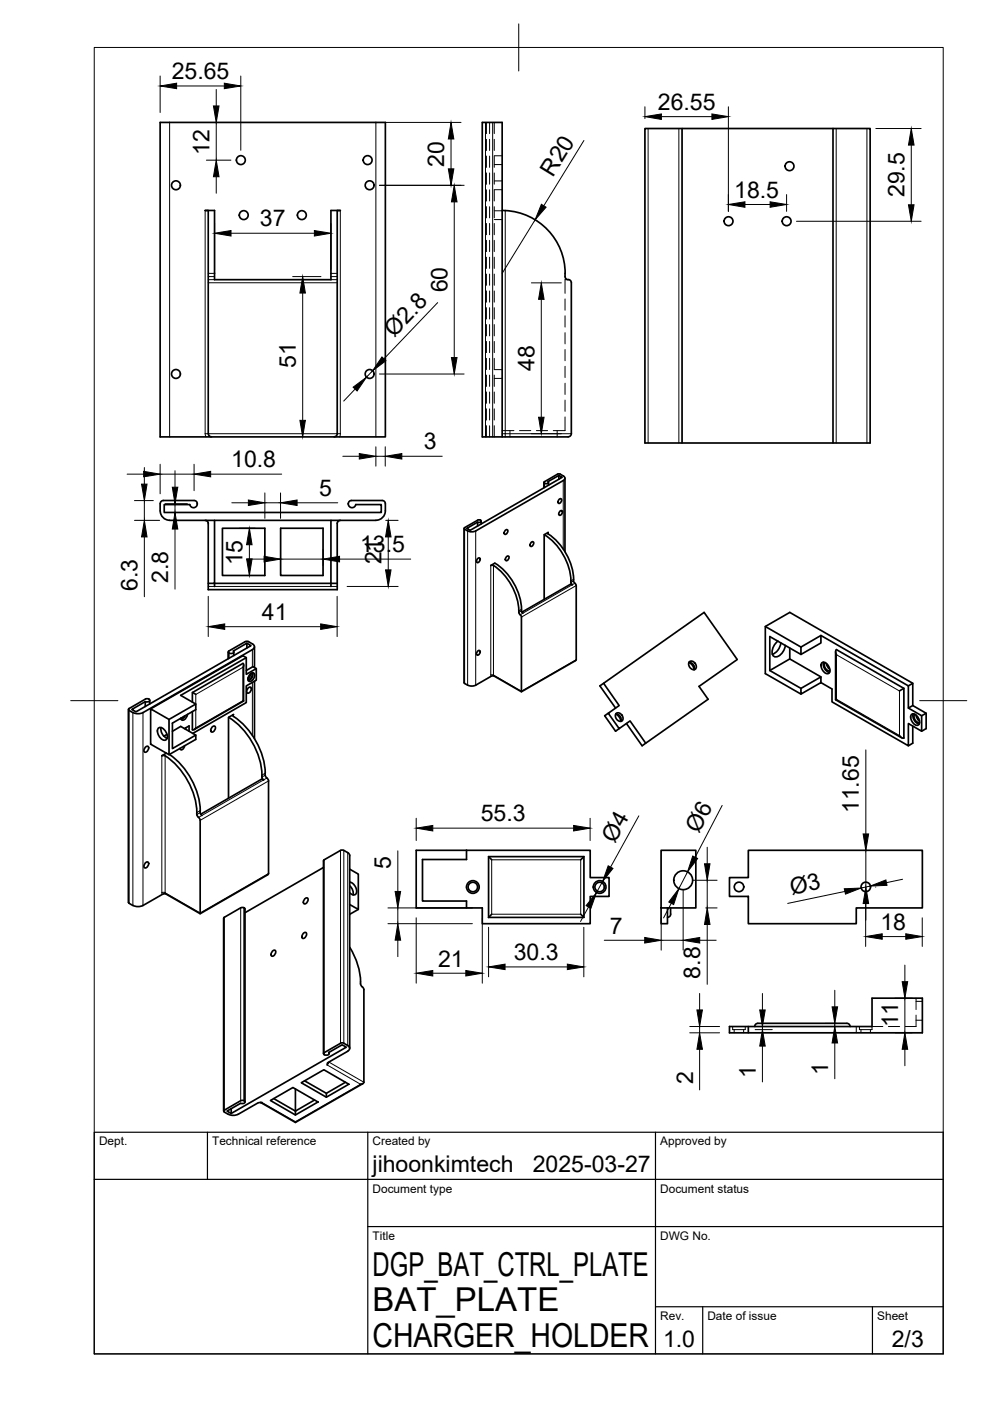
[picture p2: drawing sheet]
<svg xmlns="http://www.w3.org/2000/svg" width="210mm" height="297mm" viewBox="0 0 210 297" stroke-linecap="round" stroke-linejoin="round" font-family="sans-serif">
<!-- layer: Visible -->
<g fill="none" stroke="#000" stroke-width=".36">
<path d="M34 26h47.7v66.6h-47.7zM136.7 27.2h47.8v66.7h-47.8zM144.6 27.2v66.7M176.6 27.2v66.7M106.5 44.6a13.3 13.3 0 0 1 13.3 13.4M119.8 58v.6a.67 .67 0 0 0 .7 .7M120.5 59.3a.67 .67 0 0 1 .6 .6v32.1a.67 .67 0 0 1-.6 .6M44.8 92.6a.71 .71 0 0 1-.6-.6v-47.1a.32 .32 0 0 0-.2-.3 .32 .32 0 0 0-.4 0h-.1h2v14.7h24.7v-14.7h2h-.2a.32 .32 0 0 0-.3 0 .32 .32 0 0 0-.2 .3v47.1a.67 .67 0 0 1-.7 .6M106.5 92.6v-66.6h-4.2v66.6h18.2M36 110.3h43.7M36 110.3a2.04 2.04 0 0 1-2-2v-1.5a.67 .67 0 0 1 .6-.7h6.6a.79 .79 0 0 1 .6 .9 .79 .79 0 0 1-.8 .7 .79 .79 0 0 1-.8-.7h-5.4v1.7h46v-1.7h-5.4a.78 .78 0 0 1-1.3 .4 .78 .78 0 0 1 .4-1.3h6.5a.67 .67 0 0 1 .7 .7 2.91 2.91 0 0 1-1 3.2l-1 .3M43.5 110.3l.4 .2 .3 .4v14.1h27.3v-14.1l.2-.4 .5-.2"/>
<path d="M45.5 110.3v13.4h-1.3M47.2 112h9v10h-9zM59.5 112h9v10h-9zM70.2 110.3v14M98.4 112v32.7l.1 .2M98.5 112.2l.6 .4M98.5 111.9v.3M101.2 118.5l.2-.2 .4 .1a.61 .61 0 0 1-.1 .6 .61 .61 0 0 1-.6 .2zM101.3 110.3l-2.8 1.6M101.3 110.3h.5M101.9 110.3h.1M101.9 110.3l.1 .1-.1 .3h-.6"/>
<path d="M102 110.5v.6M104.9 119.4l-.8 .5 .2-.1a11.8 11.8 0 0 1 5.7 9.7v.3M104.9 119.4a12.7 12.7 0 0 1 5.7 10.3l.3 .3M107.1 112.5l.2-.2 .3 .1a.61 .61 0 0 1 0 .6 .61 .61 0 0 1-.7 .2zM107.3 118.1l.2-.2 .4 .1a.61 .61 0 0 1-.1 .6 .61 .61 0 0 1-.6 .2zM112.6 115.1l.2-.2h.3a.61 .61 0 0 1-.1 .7 .61 .61 0 0 1-.6 .2zM115.3 102.3v1.1M115.4 113.4a12.5 12.5 0 0 1 5.7 9.8M115.4 102.5h.1M115.5 102.4l-.1-.3 2.8-1.6h.4a1.64 1.64 0 0 1 1.2 .9l-.4 .5-18.5 10.7-1.1 .2-.6-.2M115.5 102.5h.6l.2-.1-.1-.3 2.3-1.3 .7 .4-19.5 11.2-.7-.4 2.3-1.3v.8M116.3 102.3v.6"/>
<path d="M118.5 105.9l.2-.1h.3a.61 .61 0 0 1 0 .6 .61 .61 0 0 1-.7 .3zM118.5 100.8v.8M118.7 108.5l.2-.2h.3a.61 .61 0 0 1-.1 .7 .61 .61 0 0 1-.6 .2zM119.8 101.4v15.6M48.4 138.2v1.5M48.5 138.5h.1M49.5 138l2.8-1.6 .9 .5-24.4 14-.9-.5 2.9-1.6M49.5 138l.1 .2a.64 .64 0 0 1-.6 .4 .64 .64 0 0 1-.6-.4l.1-.2M49.6 138.2v.8M52.2 139.4l-.7-.4-19.6 11.3M52.3 136.4v1M53.5 137.7l-23.2 13.4"/>
<path d="M53.5 137.7l.3-.2 .1-.5a2.28 2.28 0 0 0-1.7-1l-3.7 2M54 137.1v4.4M71.5 123.7h-26v.6M101.2 138.1l.2-.2 .4 .1a.61 .61 0 0 1-.1 .6 .61 .61 0 0 1-.6 .2zM110 129.8l.6 1v15.9M121 123.2v.3M121.1 123.5l.2 .5-.3-.2-10.4 6M121.6 122.8l.1 .6 .2 .3M121.6 122.9a12.8 12.8 0 0 0-5.5-9.8l.1-.2-.8 .5v13.7M121.9 123.7l.3 .4-.1 15.9-11.5 6.7-6-3.4-.5 .1-3.5 2-.8 .1-.6-.2M162.3 132.8l7.5 4.4M164.9 135.9a2.55 2.55 0 0 0-.9 3.2 1.56 1.56 0 0 0 2-.9l.5-1.4"/>
<path d="M165.6 136.3a2.93 2.93 0 0 1-1.9 2.4M167.4 137.4v2.3M169.8 137.2l4.3-2.5v1.6l-4.3 2.5zM169.8 138.8l-6.6-3.8v7.2l6.6 3.8M174.1 134.7l18.5 10.7v4.7l2.8 1.7v3.2l-2.8-1.6v4.7l-16.2-9.3v-2.7l-2.3-1.4M177.2 138.2v10.2l14 8M177.4 137.7l14.2 8.3v10.5a.88 .88 0 0 1-.9-.6M177.4 137.7a.83 .83 0 0 0 0 1.1M27.2 150.4v40.9l.2 .2M27.4 150.6l.8 .5M27.4 150.2l-.1 .1 .1 .3M28.2 151.1a2.33 2.33 0 0 0 2.1 0"/>
<path d="M30.8 148.8v1M30.8 148.8a.62 .62 0 0 0 .9-.4l-.4-.3-.5 .1-3.4 2M30.8 158.4l.5-.2a.71 .71 0 0 1 .1 .9 .71 .71 0 0 1-.8 .3v-.5zM31.7 148.5v.8M31.9 150.3l3.9 2.2v7.5l-3.9-2.2zM33.6 154.4a1.28 1.28 0 0 1 1.7 1 1.14 1.14 0 0 1-.2 1.5 1.85 1.85 0 0 1-1.5-2.5zM34.1 154.3a2.14 2.14 0 0 0 1.4 2.2M35.3 159.7l-1 .5 .7 .1M35.4 155.7l-.7 .4M35.9 160a15.6 15.6 0 0 1 6.5 12.3M36.6 155.1l1.7-1.1 3.2 1.9v.9l-5.7 3.2M39 151.9l-.6 .4"/>
<path d="M39.1 154.5l1-.6v1.2M39.1 158.1l-.1 .5a.45 .45 0 0 1-.4 .3 .45 .45 0 0 1-.5-.2M39.2 151.8l-.3 .5-.5 .2M39.4 154.3v.3M39.7 151.5v.3a.85 .85 0 0 1-1.3 .7l-.1-.2M40.8 150.9v3.8l.5-.1 .2-.3M40.8 146.8l.7 .4M40.9 155.5l11.3-6.5v-3.6l2.1-1.2v-2.4l-2.1 1.2v-3.6l-13.9 8 3.2 1.9v1.2l-4.9 2.8v5.4l4.9-2.8M41.5 149.3l-5.7 3.2M45 154.2l.4-.3a.71 .71 0 0 1 .1 .9 .71 .71 0 0 1-.8 .3v-.5zM48.5 152.1a15.6 15.6 0 0 1 7 12.2M51.5 140.7l-10.7 6.1v2.1"/>
<path d="M51.5 140.6l.2 .5-.2 .4M51.5 148.5l.2 .1M51.6 141v7.6l-10.5 6.1M52.6 145.9l.5-.2a.71 .71 0 0 1 .1 .8 .71 .71 0 0 1-.8 .4l-.1-.5zM53 143l.3-.3h.5a1.16 1.16 0 0 1-1 1.7 1.01 1.01 0 0 1 .2-1.4zM53.1 142.9l-.5 .8M53.3 142.7a.89 .89 0 0 1-.7 1.3M53.6 142.7a1.36 1.36 0 0 1-1 1.6M54 144.4v12.2M54.3 141.8l-.7-.5-1.4 .9M98.5 144.9l.6 .4M128 144.9l-.8 .5 3.3 4.7"/>
<path d="M129 151.2l-.8 .6 2.3 3.2 .8-.5M130.5 151.4a1.78 1.78 0 0 1 1.1 1.5M130.6 151.4a1.19 1.19 0 0 1 1 1.5M130.7 151.2a1.07 1.07 0 0 1 1.2 .4 1.07 1.07 0 0 1 0 1.3 1.07 1.07 0 0 1-1.2-.5 1.07 1.07 0 0 1 0-1.2zM132.8 153.4l3.3 4.7 14-9.8-1.9-2.8 8.1-5.7-7-10-21.3 15.1 3.3 4.7-2.3 1.6 2.3 3.3 2.3-1.6 3.3 4.7M146.1 140.5a1.78 1.78 0 0 1 1.1 1.5M146.1 140.4a1.19 1.19 0 0 1 1.1 1.6M146.2 140.3a1.07 1.07 0 0 1 1.2 .4 1.07 1.07 0 0 1 0 1.2 1.07 1.07 0 0 1-1.2-.4 1.07 1.07 0 0 1 0-1.2zM163.2 142.2l4.2-2.5 6.7 3.8M169.8 147.2l-7.5-4.4v-10l5.1-3 26.1 15.1v4.7l2.9 1.6v3.3l-1 .5M169.8 146l4.3-2.5v1.2l-4.3 2.5zM174.3 140.5a1.55 1.55 0 0 1 1.4 2.3 1.55 1.55 0 0 1-1.4-2.3z"/>
<path d="M174.6 140.4a1.83 1.83 0 0 0 1.3 2.2M175 140.5a1.19 1.19 0 0 0 1 1.7M175.2 140.7l.2 .7 .5 .5M177.4 148.2l-.2 .2M191.7 145.9l-1 .6M193.4 151.4a1.55 1.55 0 0 1 1.3 2.3 1.55 1.55 0 0 1-1.3-2.3zM193.5 154v3.6l-.9 .5M193.5 144.9l-.9 .5M193.5 149.6l-.9 .5M193.6 151.3a1.83 1.83 0 0 0 1.3 2.2M194 151.4a1.19 1.19 0 0 0 1 1.8M194.2 151.7l.3 .6 .4 .5"/>
<path d="M196.4 151.2l-1 .6M35 160.2a15.8 15.8 0 0 1 6.8 12.7l.3 .4M42.1 173.3l.3 .6v19.8M42.5 172.3l.3 .6M55.5 164.3v.5M55.5 164.7l.4 .7-.4-.2-13 7.4M56.2 164.3a16 16 0 0 0-6.8-12.6l.1-.2-1 .6v17.1M56.2 164.3l.7 1.3v19.7l-14.5 8.4-7.3-4.2-.7 .1-4.5 2.5a2.84 2.84 0 0 1-2.5-.6M30.8 183l.5-.3a.71 .71 0 0 1 .1 .9 .71 .71 0 0 1-.8 .3v-.5zM47.4 194.7v40.9M47.6 194.5l3.5-2 .4-.1 .4 .2v41M47.6 194.5l-.2 .2"/>
<path d="M64.3 197.9l.5-.2a.71 .71 0 0 1 .1 .8 .71 .71 0 0 1-.8 .4l-.1-.5zM64.6 190.6l.5-.2a.71 .71 0 0 1 .1 .8 .71 .71 0 0 1-.8 .3v-.5zM68.6 183.9l-16.7 9.6M74.1 184.3l1.9 1v7.5l-1.9-1M74.2 187.8a2.16 2.16 0 0 1 .7 1.9M74.2 187a1.92 1.92 0 0 1 1.2 2.6 .92 .92 0 0 1-1.2-.3M76 192.8l-1.9 1.1M88.2 180.3h36.9v5.8h4v4h-4v5.7h-22.8v-3.3h-14.1zM98.9 180.3v1.9h-9.3v8.8h9.3v1.5M103.6 181.6h20.2v12.9h-20.2zM103.6 181.6l.6 .7M104.2 193.8l-.6 .7"/>
<path d="M123.1 193.8l.7 .7M123.8 181.6l-.7 .7M140.2 180.3h7.3v12.2h-7.3zM140.2 192.5v3.3h1.3v-3.3M142.2 192.5v1.3M142.2 193.8a.67 .67 0 0 1-.7 .7M158.7 180.3h36.9v12.2h-14.1v3.3h-22.8v-5.7h-4v-4h4zM57.8 201.7l.4-.3a.71 .71 0 0 1 .1 .9 .71 .71 0 0 1-.8 .3v-.5zM74.2 200.9a14.1 14.1 0 0 1 2.2 7.7M76.5 208.6l.7 1.2v19.7l-.4 .3-.4 .1M154.7 217.6h30.2v-6h10.7v7.4h-40.9zM158.7 217.6v1.4"/>
<path d="M179.6 217h-18.9a.67 .67 0 0 0-.7 .6M179.6 217a.67 .67 0 0 1 .6 .6M47.6 235.4l-.1 .2 .1 .2M49 235.1v1M55.6 233.8l-1 .1-4.1 2.3a2.73 2.73 0 0 1-2.9-.4M57.3 233.3l4.8-2.7 5.3 3-4.8 2.8zM62.6 237.8v.2M62.6 230.9v4.7l-4.6-2.7M63.9 229.6l4.8-2.8 5.3 3.1-4.8 2.7zM64.6 229.2l4.6 2.6M66.7 233.2l-4.1 2.4v.8M68.8 223.6l-.2-.1 .1-.3 3.7-2.1a1.79 1.79 0 0 1 1.7 1.3l-.4 .5-4.1 2.4-.2 .5"/>
<path d="M68.8 223.6a.71 .71 0 0 0 1-.3l-.1-.1 2.8-1.7 .9 .5-24.4 14.1-.9-.5 2.9-1.7a.62 .62 0 0 0 .9-.4l-.4-.2-.4 .1-3.5 2M69.8 223.1v.3M73.3 229.5l-4.1 2.3v.8M74.1 222.3v-40.9l-.2-.5a1.78 1.78 0 0 0-1.7-.6l-3.6 2.2v40.9M76.9 229.8l-14.3 8.2-7.4-4.2"/>
<circle cx="37.3" cy="39.3" r=".94"/>
<circle cx="51.1" cy="33.9" r=".94"/>
<circle cx="77.9" cy="33.9" r=".94"/>
<circle cx="78.4" cy="39.3" r=".94"/>
<circle cx="167.4" cy="35.2" r=".94"/>
<circle cx="51.7" cy="45.6" r=".94"/>
<circle cx="64" cy="45.6" r=".94"/>
<circle cx="154.5" cy="46.9" r=".94"/>
<circle cx="166.8" cy="46.9" r=".94"/>
<circle cx="37.3" cy="79.3" r=".94"/>
<circle cx="78.4" cy="79.3" r=".94"/>
<circle cx="100.3" cy="188.1" r="1.01"/>
<circle cx="100.3" cy="188.1" r="1.34"/>
<circle cx="127.1" cy="188.1" r="1.01"/>
<circle cx="127.1" cy="188.1" r="1.34"/>
<circle cx="144.9" cy="186.6" r="2"/>
<circle cx="156.7" cy="188" r="1.01"/>
<circle cx="183.6" cy="188" r="1.01"/>
</g>
<!-- layer: Visible Narrow -->
<g fill="none" stroke="#000" stroke-width=".21">
<path d="M36 26v66.6M79.7 26v66.6M102.9 26v66.6M104.5 26v66.6M137.4 27.2v66.7M143.9 27.2v66.7M177.3 27.2v66.7M183.8 27.2v66.7M43.5 44.6v47.4M44.2 58h1.3M44.2 59.3h1.3M44.2 58.6h1.3"/>
<path d="M44.2 60h27.3M70.2 58h1.3M70.2 59.3h1.3M70.2 58.6h1.3M72.2 44.6v47.4h-28.7M107.1 44.6v47.4h14M43.5 91.9l.2 .7M72.2 92l-.2 .6M106.5 92h.6v.6M98.5 112.2v32.7M99.1 112.6v32.7M100.9 112.6v32.7"/>
<path d="M104.1 119.9v23.2h.3l.3 .2M104.6 119.9v23.2l6 3.4 11.6-6.6M115.4 102.5v.9M116.2 112.9v.3M119.4 101.9v14.5M44.2 124.3h27.3M48.5 138.5v1.1M48.6 138.5v1.1M53.5 137.7v3.7M110.6 129.2l-.6 .3M110.6 129.5l-.6 .3M121.6 123.2l-.6 .3"/>
<path d="M121.6 122.8l-.6 .4M121.9 123.7l-11.6 6.7M122.2 124.1l-11.6 6.7M177.4 138.8l13.3 7.7v9.4l-13.3-7.6zM27.4 150.6v40.9M28.2 151.1v40.9M30.3 151.1v40.9M41.5 149.3v-2.1l10-5.7v7.1l-10 5.7v-3.8M49.5 151.5v.4M53.5 144.7v11.2M104.1 143.1l.1 .3M34.3 160.2v29.1"/>
<path d="M35 160.3v29l7.4 4.3 14.5-8.4M42.4 171.9l-.7 .4M42.4 172.3l-.7 .4M56.2 164.3l-.7 .5M56.2 163.9l-.7 .4M56.6 165l-14.5 8.3M56.9 165.6l-14.5 8.3M34.3 189.3a.56 .56 0 0 1 .8 .2M34.3 189.3l.1 .3M47.6 194.5v40.9M51 192.5v40.9M51.7 192.5v40.9"/>
<path d="M51.8 192.5v40.9M68.7 182.3v40.9M72.2 180.3v40.9M72.9 180.3v40.9M73.7 180.8v40.9M104.2 182.3h18.9v11.5h-18.9zM55.6 233.7h-.3M77.2 229.5l-7.5-4.3-.3 .6 7 4.1-13.8 7.9-7-4"/>
</g>
<!-- layer: Hidden -->
<g fill="none" stroke="#000" stroke-width=".21">
<path d="M103.1 26v2.3M103.1 29.5v2.4M103.1 33.1v2.4M103.1 36.7v2.4M103.8 26v2.3M103.8 29.5v2.4M103.8 33.1v2.4M103.8 36.7v2.4M104.8 26v2.3M104.8 29.5v2.4M104.8 33.1v2.4M104.8 36.7v2.4"/>
<path d="M104.8 34.9h1.7M104.8 33h1.7M104.8 38.4h1.7M103.1 40.2v2.4M103.1 43.8v2.4M103.1 47.4v2.4M103.1 51v2.3M103.1 54.5v2.4M103.1 58.1v2.4M103.8 40.2v2.4M103.8 43.8v2.4M103.8 47.4v2.4"/>
<path d="M103.8 51v2.3M103.8 54.5v2.4M103.8 58.1v2.4M104.8 43.8v2.4M104.8 47.4v2.4M104.8 51v2.3M104.8 54.5v2.4M104.8 58.1v2.4M104.8 46.6h1.7M104.8 44.7h1.7M106.5 40.2h-1.7v2.4M120.5 59.3h-.7v2.9"/>
<path d="M103.1 61.7v2.4M103.1 65.2v2.4M103.1 68.8v2.4M103.1 72.4v2.4M103.1 76v2.3M103.1 79.5v2.4M103.8 61.7v2.4M103.8 65.2v2.4M103.8 68.8v2.4M103.8 72.4v2.4M103.8 76v2.3M103.8 79.5v2.4"/>
<path d="M104.8 61.7v2.4M104.8 65.2v2.4M104.8 68.8v2.4M104.8 72.4v2.4M104.8 76v2.3l1.7 .1M104.8 79.5v2.4M119.8 63.4v2.4M119.8 67v2.3M119.8 70.5v2.4M119.8 74.1v2.4M119.8 77.7v2.4M103.1 83.1v2.4"/>
<path d="M103.1 86.7v2.4M103.1 90.3v2.3M103.8 83.1v2.4M103.8 86.7v2.4M103.8 90.3v2.3M104.8 83.1v2.4M104.8 86.7v2.4M104.8 90.3v2.3M104.8 80.2h1.7M106.5 91.3h2.5M108.1 91.3v1.3M110.2 91.3h2.3"/>
<path d="M113.7 91.3h2.4M118.1 91.3v1.3M119.8 81.2v2.4M119.8 84.8v2.4M119.8 88.4v2.9h-2.5M155.3 217.6v.7h2.7v-.7M155.7 218.3v.7M157.7 218.3v.7M181.5 217.6v1.4M182.2 217.6v.7h2.7v-.7h2.3M182.5 218.3v.7M184.6 218.3v.7"/>
<path d="M188.4 217.6h2.4M194.2 211.6v2.4M194.2 215.2v2.4h-2.3M194.2 216.3h1.4M194.2 212.3h1.4"/>
</g>
<!-- layer: Hidden Narrow -->
<g fill="none" stroke="#000" stroke-width=".21">
<path d="M103 26v2.3M103 29.5v2.4M103 33.1v2.4M103 36.7v2.4M103 40.2v2.4M103 43.8v2.4M103 47.4v2.4M103 51v2.3M103 54.5v2.4M103 58.1v2.4M103 61.7v2.4M103 65.2v2.4"/>
<path d="M103 68.8v2.4M103 72.4v2.4M103 76v2.3M103 79.5v2.4M103 83.1v2.4M103 86.7v2.4M103 90.3v2.3"/>
</g>
<!-- layer: BORDER -->
<path d="M20 10.1h180v276.9h-180zM110 5.1v10M15 148.6h10M195 148.6h10" fill="none" stroke="#000" stroke-width=".21"/>
<!-- layer: TITLEBLOCK -->
<path d="M20 240.1h180v46.9h-180zM20 250h180M44 240.1v9.9M78 240.1v46.9M139 240.1v46.9M78 260.1h122M139 277.1h61M149 277.1v9.9M185 277.1v9.9" fill="none" stroke="#000" stroke-width=".25"/>
<!-- layer: FD_Dimensions -->
<g fill="none" stroke="#000" stroke-width=".21">
<path d="M34 16.1v7.8M37.4 18.2h10.2M45.8 19v3.5M51.1 16.1v15.8M43.8 34h5.2M45.8 26v8M45.8 37.5v3.5M80.5 39.3h17.9M81.8 26h15.9M95.6 29.5v6.3M123.8 29.8l-8.5 13.8M136.7 22.6v2.6"/>
<path d="M140.2 24.7h10.7M154.4 22.6v22.2M185.7 27.2h9.6M193.2 30.8v12.6M45.5 47.4v9.8M49 49.5h17.7M62.1 58.6h6M70.1 47.4v9.8M96.3 42.8v33M112.7 60h6.3M113.5 46.6l-7 11.4M157.9 43.4h5.4"/>
<path d="M166.8 41.3v3.5M168.9 46.9h26.4M64.2 62.1v27M79 78.6l-1.3 1.4M80.5 79.3h17.9M92.8 64.2l-11.4 11.9M114.8 63.5v25M30.6 99.1v3.5M34 98.4v6.3M37.1 99.8v3.5M41.1 98.4v5.6M72.7 96.7h3.5"/>
<path d="M75.3 82.5l-2.4 2.5M79.7 94.7v4.1M79.7 96.7h2M81.7 94.7v4.1M85.2 96.7h8.6M112.7 92h6.3M26.9 100.5h3.6M28.5 106.1h4M28.5 110.3h5.3M30.6 106.1v4.2M30.6 113.8v12.7M34 100.5h7.1"/>
<path d="M35 106.8h4.7M37.1 106.8v1.9M37.1 112.2v12.7M44.7 100.5h15M49.1 106.6h3.6M50.8 112h3.3M52.5 118.5h3.5M52.9 115.5v3M56.2 104.5v5.4M56.2 106.6h3.3M59.5 104.5v5.4M59.5 116.4v3.5"/>
<path d="M59.5 118.5h9M63 106.6h8.6M68.5 116.4v3.5M72 118.5h15.1M81.8 110.3h2.6M82.3 113.8v7M44.2 126.4v8.6M47.6 132.9h20.4M50.8 122h3.3M71.5 126.4v8.6M73.6 124.3h10.8M183.6 159v17.8"/>
<path d="M88.2 173.5v4.7M91.8 175.6h29.8M125.1 173.5v4.7M135.4 173l-5.9 10.8M149.9 179.6v3.5M153.1 170.8l-5.7 11M82.3 195.8h17.9M82.3 192.5h17.9M84.3 180.4v8.6M84.3 192.5v3.3M84.3 199.3v3.5M88.2 194.6v13.9"/>
<path d="M102.3 194.6v13.9M103.6 196.6v10.5M123.8 196.6v10.5M124.8 192.3l-1.7 3.1M127.8 186.9l-1.3 2.3M128.1 199.4h8.6M140.2 194.6v6.9M140.2 199.4h4.6M142.3 191.5l-1.6 3.1M144.8 188.7v12.8M145.8 184.9l-1.9 3.5M147 186.6h5"/>
<path d="M148.4 199.4h3.4M149.6 192.5h2.4M149.9 186.6v5.9M149.9 196v12.7M179.1 189l-12.1 2.5M183.5 190.2v10.5M183.6 180.3v7.8M184.5 187.9l-1.9 .4M185.6 188.1h.1M187 198.6h5M191.4 186.4l-3.5 .7M195.5 194.6v6.1"/>
<path d="M91.8 206.3h7M107.1 205h13.2M146.2 219h6.4M146.2 217.6h6.4M148.3 210.6v3.5M148.3 217.6v1.4M160.1 217.6h3.6M160.1 218.3h3.6M161.6 210.6v3.5M161.6 217.6v.7M174.9 217.6h7.9M174.9 217h2.5"/>
<path d="M177 210v3.5M177 217v.6M189.8 211.6h3.6M189.8 219h3.6M191.9 204.6v3.5M191.9 211.6v7.4M148.3 222.5v8.6M161.6 221.8v7.6M177 221.1v7.6M191.9 222.5v3.5"/>
</g>
<g fill="#000" stroke="#000" stroke-width=".21">
<path d="M34 18.2l3.4-.6v1.2zM47.6 17.6l3.5 .6-3.5 .6zM45.8 34l.6 3.5h-1.1zM45.3 22.5h1.1l-.6 3.5zM95.1 35.8h1.1l-.6 3.5zM95.6 26l.6 3.5h-1.1zM136.7 24.7l3.5-.5v1.1zM150.9 24.2l3.5 .5-3.5 .6zM193.2 27.2l.6 3.6h-1.2zM45.5 49.5l3.5-.6v1.1zM66.7 48.9l3.4 .6-3.4 .5zM96.3 39.3l.6 3.5h-1.2z"/>
<path d="M114.8 43.3l1 .6-2.3 2.7zM154.4 43.4l3.5-.6v1.1zM163.3 42.8l3.5 .6-3.5 .5zM192.6 43.4h1.2l-.6 3.5zM64.2 58.6l.5 3.5h-1.1zM81 75.7l.8 .8-2.8 2.1zM95.7 75.8h1.2l-.6 3.5zM114.8 60l.6 3.5h-1.2zM30.5 99.9l3.5 .6-3.5 .6zM41.1 100.5l3.6-.6v1.2zM63.6 89.1h1.1l-.5 3.5zM74.9 82.1l2.8-2.1-2 2.9z"/>
<path d="M76.2 96.2l3.5 .5-3.5 .6zM81.7 96.7l3.5-.5v1.1zM114.2 88.5h1.2l-.6 3.5zM30 102.6h1.2l-.6 3.5zM30.6 110.3l.6 3.5h-1.2zM36.5 103.3h1.2l-.6 3.5zM37.1 108.7l.6 3.5h-1.2zM52.9 112l.5 3.5h-1.1zM52.3 118.5h1.1l-.5 3.5zM52.7 106l3.5 .6-3.5 .6zM56 117.9l3.5 .6-3.5 .6zM59.5 106.6l3.5-.6v1.2z"/>
<path d="M68.5 118.5l3.5-.6v1.2zM82.3 110.3l.6 3.5h-1.2zM44.2 132.9l3.4-.6v1.1zM68 132.3l3.5 .6-3.5 .5zM81.7 120.8h1.2l-.6 3.5zM88.2 175.6l3.6-.6v1.2zM121.6 175l3.5 .6-3.5 .6zM183 176.8h1.2l-.6 3.5zM84.3 195.8l.6 3.5h-1.1zM83.8 189h1.1l-.6 3.5zM126.5 189.2l-1.2 3.4-1-.6zM128.9 183.6l1.1 .5-2.2 2.8z"/>
<path d="M136.7 198.8l3.5 .6-3.5 .5zM143.9 188.4l-1.1 3.4-1-.6zM146.9 181.5l1 .5-2.1 2.9zM144.8 199.4l3.6-.6v1.1zM149.4 183.1h1.1l-.6 3.5zM149.9 192.5l.6 3.5h-1.1zM179 188.4l3.6-.1-3.3 1.3zM183.6 188.1l.6 3.5h-1.2zM183.5 198.6l3.5-.6v1.1zM184.5 187.9l3.3-1.3 .3 1.1zM192 198l3.5 .6-3.5 .5zM88.2 206.3l3.6-.5v1.1z"/>
<path d="M98.8 205.8l3.5 .5-3.5 .6zM103.6 205l3.5-.6v1.2zM120.3 204.4l3.5 .6-3.5 .6zM147.8 214.1h1.1l-.6 3.5zM161.1 214.1h1.1l-.6 3.5zM176.4 213.5h1.2l-.6 3.5zM191.3 208.1h1.1l-.5 3.5zM148.3 219l.6 3.5h-1.1zM161.6 218.3l.6 3.5h-1.1zM177 217.6l.6 3.5h-1.2zM191.9 219l.5 3.5h-1.1z"/>
</g>
<g font-size="7">
<text x="79" y="270.6">DGP_BAT_CTRL_PLATE</text>
<text x="79" y="278.1">BAT_PLATE</text>
<text x="79" y="285.5">CHARGER_HOLDER</text>
</g>
<g font-size="4.9">
<text x="36.4" y="16.8">25.65</text>
<text x="139.5" y="23.3">26.55</text>
<text x="44.4" y="32.8" transform="rotate(-90 44.4 32.8)">12</text>
<text x="94.2" y="35.3" transform="rotate(-90 94.2 35.3)">20</text>
<text x="117.2" y="37.7" transform="rotate(-58 117.2 37.7)">R20</text>
<text x="155.7" y="41.9">18.5</text>
<text x="191.7" y="41.8" transform="rotate(-90 191.7 41.8)">29.5</text>
<text x="55.1" y="48">37</text>
<text x="94.8" y="62" transform="rotate(-90 94.8 62)">60</text>
<text x="83.5" y="71.6" transform="rotate(-46 83.5 71.6)">Ø2.8</text>
<text x="62.7" y="78" transform="rotate(-90 62.7 78)">51</text>
<text x="113.3" y="78.6" transform="rotate(-90 113.3 78.6)">48</text>
<text x="89.9" y="95.3">3</text>
<text x="49" y="99.1">10.8</text>
<text x="67.7" y="105.1">5</text>
<text x="51.4" y="119.9" transform="rotate(-90 51.4 119.9)">15</text>
<text x="76.3" y="117.1">13.5</text>
<text x="80.9" y="119.7" transform="rotate(-90 80.9 119.7)">21</text>
<text x="29.1" y="125.3" transform="rotate(-90 29.1 125.3)">6.3</text>
<text x="35.6" y="123.6" transform="rotate(-90 35.6 123.6)">2.8</text>
<text x="55.5" y="131.5">41</text>
<text x="182.1" y="172.4" transform="rotate(-90 182.1 172.4)">11.65</text>
<text x="101.9" y="174.1">55.3</text>
<text x="130.4" y="179" transform="rotate(-61 130.4 179)">Ø4</text>
<text x="148.2" y="176.9" transform="rotate(-62 148.2 176.9)">Ø6</text>
<text x="82.9" y="184.3" transform="rotate(-90 82.9 184.3)">5</text>
<text x="167.9" y="189.8" transform="rotate(-12 167.9 189.8)">Ø3</text>
<text x="129.3" y="198">7</text>
<text x="186.7" y="197.1">18</text>
<text x="108.9" y="203.5">30.3</text>
<text x="92.9" y="204.9">21</text>
<text x="148.5" y="207.5" transform="rotate(-90 148.5 207.5)">8.8</text>
<text x="190.5" y="217.8" transform="rotate(-90 190.5 217.8)">11</text>
<text x="175.6" y="227.8" transform="rotate(-90 175.6 227.8)">1</text>
<text x="146.9" y="229.8" transform="rotate(-90 146.9 229.8)">2</text>
<text x="160.3" y="228.5" transform="rotate(-90 160.3 228.5)">1</text>
<text x="79" y="248.5">jihoonkimtech</text>
<text x="113" y="248.5">2025-03-27</text>
<text x="140.6" y="285.7">1.0</text>
<text x="189.1" y="285.7">2/3</text>
</g>
<g font-size="2.5">
<text x="21" y="242.9">Dept.</text>
<text x="45" y="242.9">Technical reference</text>
<text x="79" y="242.9">Created by</text>
<text x="140" y="242.9">Approved by</text>
<text x="79" y="252.8">Document type</text>
<text x="140" y="252.8">Document status</text>
<text x="79" y="262.9">Title</text>
<text x="140" y="262.9">DWG No.</text>
<text x="140" y="279.9">Rev.</text>
<text x="150" y="279.9">Date of issue</text>
<text x="186" y="279.9">Sheet</text>
</g>
</svg>
